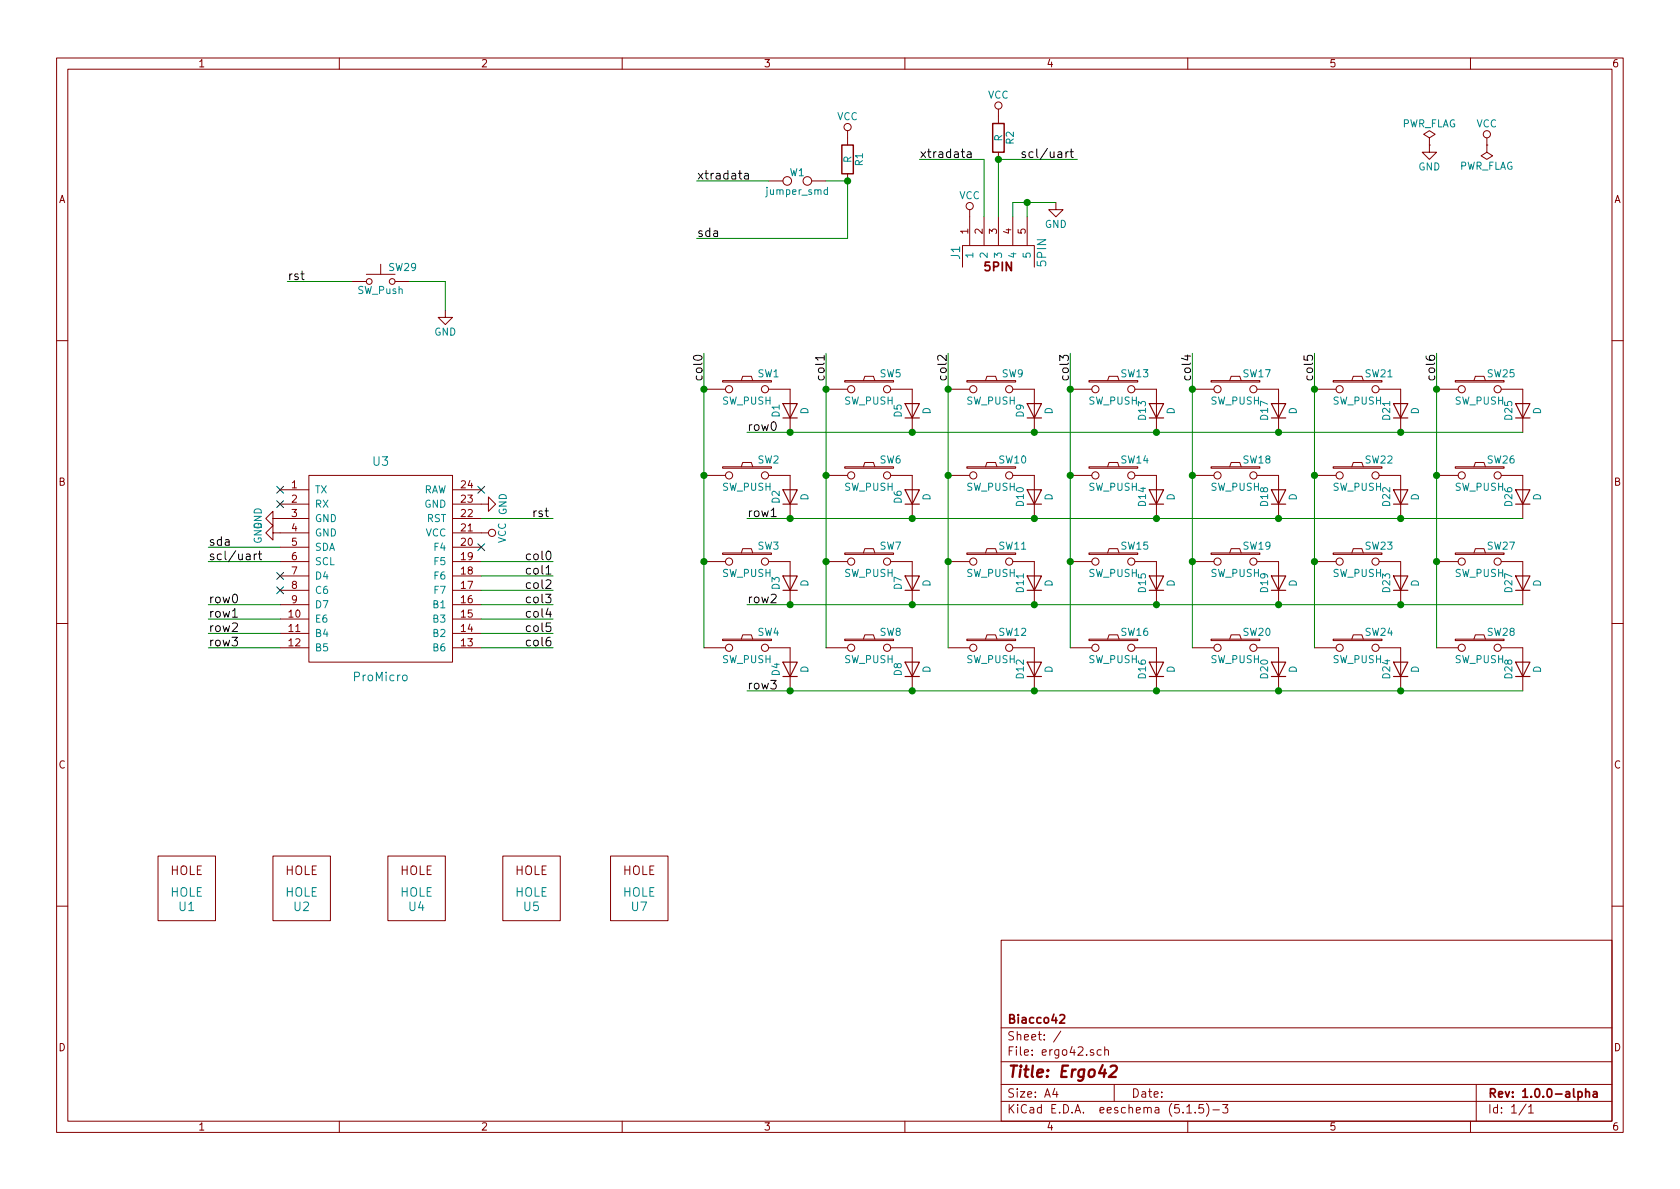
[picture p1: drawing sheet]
<svg xmlns="http://www.w3.org/2000/svg" width="297mm" height="210mm" viewBox="0 0 297 210" stroke-linecap="round" stroke-linejoin="round" font-family="sans-serif">
<g fill="none" stroke="#840000" stroke-width=".18">
<path d="M10 10.3h277v189.9h-277zM12 12.2h273v186.1h-273zM60 10.3v1.9M110 10.3v1.9M160 10.3v1.9M176.5 19.3v2.5M210 10.3v1.9M260 10.3v1.9M135.9 32h2.5M143.5 32h2.5M149.9 23.1v2.5M149.9 30.7v1.3"/>
<path d="M171.4 37.1v6.3M174 38.3v5.1M176.5 26.9v1.3M176.5 38.3v5.1M179.1 38.3v5.1M181.6 38.3v5.1M186.7 35.8v1.3h1.3l-1.3 1.2-1.3-1.2h1.3M252.7 25.6v1.3h1.3l-1.3 1.3-1.2-1.3h1.2M252.7 24.4l1-.7-1-.6-1 .6 1 .7v1.2M252.7 25.6h.1M262.9 25.6v1.3l1 .7-1 .6-1-.6 1-.7M262.9 25.6h.1"/>
<path d="M262.9 24.4v1.2M62.2 49.8h2.6M64.8 48.5h5M67.3 46.7v1.8M69.8 49.8h2.6M78.7 54.9v1.2h1.3l-1.3 1.3-1.2-1.3h1.2M170.2 47.2v-3.8h12.7v3.8M10 60.2h2M124.5 68.8h3.8M127.8 67.3h8.6v.3h-8.6zM131.1 67.3l.2-.8h1.5l.3 .8M135.9 68.8h3.8v7.6"/>
<path d="M146 68.8h3.9M149.4 67.3h8.6v.3h-8.6zM152.7 67.3l.2-.8h1.5l.3 .8M157.5 68.8h3.8v7.6M167.6 68.8h3.8M170.9 67.3h8.7v.3h-8.7zM174.2 67.3l.3-.8h1.5l.3 .8M179.1 68.8h3.8v7.6M189.2 68.8h3.8M192.5 67.3h8.7v.3h-8.7zM195.8 67.3l.3-.8h1.5l.3 .8M200.7 68.8h3.8v7.6"/>
<path d="M210.8 68.8h3.8M214.1 67.3h8.7v.3h-8.7zM217.4 67.3l.3-.8h1.5l.3 .8M222.2 68.8h3.9v7.6M232.4 68.8h3.8M235.7 67.3h8.6v.3h-8.6zM239 67.3l.3-.8h1.5l.2 .8M243.8 68.8h3.8v7.6M254 68.8h3.8M257.3 67.3h8.6v.3h-8.6zM260.6 67.3l.3-.8h1.5l.2 .8M265.4 68.8h3.8v7.6"/>
<path d="M285 60.2h2M48.3 91.7v-1.3l-1.3 1.3 1.3 1.3v-1.3h6.3M48.3 94.2v-1.2l-1.3 1.2 1.3 1.3v-1.3h6.3M49.5 99.3h5.1M49.5 86.6h5.1M49.5 89.1h5.1M49.5 96.8h5.1M54.6 84.1h25.4v33h-25.4zM80 89.1h6.4v-1.2l1.2 1.2-1.2 1.3v-1.3M80 99.3h5.1M80 86.6h5.1M80 91.7h5.1"/>
<path d="M80 94.2h6.4M80 96.8h5.1M124.5 99.3h3.8M124.5 84.1h3.8M127.8 97.8h8.6v.2h-8.6zM127.8 82.5h8.6v.3h-8.6zM131.1 97.8l.2-.8h1.5l.3 .8M131.1 82.5l.2-.7h1.5l.3 .7M135.9 99.3h3.8v7.6M135.9 84.1h3.8v7.6M146 99.3h3.9M146 84.1h3.9"/>
<path d="M149.4 82.5h8.6v.3h-8.6zM149.4 97.8h8.6v.2h-8.6zM152.7 82.5l.2-.7h1.5l.3 .7M152.7 97.8l.2-.8h1.5l.3 .8M157.5 99.3h3.8v7.6M157.5 84.1h3.8v7.6M167.6 99.3h3.8M167.6 84.1h3.8M170.9 82.5h8.7v.3h-8.7zM170.9 97.8h8.7v.2h-8.7zM174.2 82.5l.3-.7h1.5l.3 .7M174.2 97.8l.3-.8h1.5l.3 .8"/>
<path d="M179.1 99.3h3.8v7.6M179.1 84.1h3.8v7.6M189.2 99.3h3.8M189.2 84.1h3.8M192.5 97.8h8.7v.2h-8.7zM192.5 82.5h8.7v.3h-8.7zM195.8 97.8l.3-.8h1.5l.3 .8M195.8 82.5l.3-.7h1.5l.3 .7M200.7 99.3h3.8v7.6M200.7 84.1h3.8v7.6M210.8 99.3h3.8M210.8 84.1h3.8"/>
<path d="M214.1 82.5h8.7v.3h-8.7zM214.1 97.8h8.7v.2h-8.7zM217.4 82.5l.3-.7h1.5l.3 .7M217.4 97.8l.3-.8h1.5l.3 .8M222.2 99.3h3.9v7.6M222.2 84.1h3.9v7.6M232.4 99.3h3.8M232.4 84.1h3.8M235.7 82.5h8.6v.3h-8.6zM235.7 97.8h8.6v.2h-8.6zM239 82.5l.3-.7h1.5l.2 .7M239 97.8l.3-.8h1.5l.2 .8"/>
<path d="M243.8 99.3h3.8v7.6M243.8 84.1h3.8v7.6M254 99.3h3.8M254 84.1h3.8M257.3 82.5h8.6v.3h-8.6zM257.3 97.8h8.6v.2h-8.6zM260.6 82.5l.3-.7h1.5l.2 .7M260.6 97.8l.3-.8h1.5l.2 .8M265.4 99.3h3.8v7.6M265.4 84.1h3.8v7.6M10 110.3h2M49.5 114.5h5.1"/>
<path d="M49.5 101.8h5.1M49.5 104.4h5.1M49.5 106.9h5.1M49.5 109.5h5.1M49.5 112h5.1M80 114.5h5.1M80 101.8h5.1M80 104.4h5.1M80 106.9h5.1M80 109.5h5.1M80 112h5.1M124.5 114.5h3.8"/>
<path d="M127.8 113h8.6v.3h-8.6zM131.1 113l.2-.7h1.5l.3 .7M135.9 114.5h3.8v7.7M146 114.5h3.9M149.4 113h8.6v.3h-8.6zM152.7 113l.2-.7h1.5l.3 .7M157.5 114.5h3.8v7.7M167.6 114.5h3.8M170.9 113h8.7v.3h-8.7zM174.2 113l.3-.7h1.5l.3 .7M179.1 114.5h3.8v7.7M189.2 114.5h3.8"/>
<path d="M192.5 113h8.7v.3h-8.7zM195.8 113l.3-.7h1.5l.3 .7M200.7 114.5h3.8v7.7M210.8 114.5h3.8M214.1 113h8.7v.3h-8.7zM217.4 113l.3-.7h1.5l.3 .7M222.2 114.5h3.9v7.7M232.4 114.5h3.8M235.7 113h8.6v.3h-8.6zM239 113l.3-.7h1.5l.2 .7M243.8 114.5h3.8v7.7M254 114.5h3.8"/>
<path d="M257.3 113h8.6v.3h-8.6zM260.6 113l.3-.7h1.5l.2 .7M265.4 114.5h3.8v7.7M285 110.3h2M27.9 151.4h10.2v11.4h-10.2zM48.3 151.4h10.1v11.4h-10.1zM68.6 151.4h10.1v11.4h-10.1zM88.9 151.4h10.2v11.4h-10.2zM107.9 151.4h10.2v11.4h-10.2zM10 160.2h2M177 166.3h108v32h-108zM285 160.2h2"/>
<path d="M60 198.3v1.9M110 198.3v1.9M160 198.3v1.9M177 194.8h108M177 191.8h108M177 187.8h108M177 181.8h108M186.5 192.5l-.4 1h1M186.8 193v1M187.6 182.3l-1.3 2M194.7 185.7l-.4-.1-.3 .3 .1 .6 .2 .1 .4-.1M195.3 185.7h.1a.37 .37 0 0 1 .6 .1v.8"/>
<path d="M195.3 185.1v1.5M197 191.8v3M209.8 195.8l.5-.5v1.5M209.8 196.8h.9M210 198.3v1.9M211.3 196.7v.1M212.8 195.3h-.8v.7l.2-.1 .5 .1 .1 .2v.5l-.3 .1-.5-.1M213.3 195.1a1.71 1.71 0 0 1 0 2.3M214.5 196.3h1.1M216.2 195.3h.9l-.5 .6 .4 .1v.7l-.2 .1-.6-.1M260 198.3v1.9M261 191.8v6.5"/>
<path d="M269.8 195.2l-1.2 2M270.3 195.8l.4-.5v1.5M270.3 196.8h.8"/>
<circle cx="176.5" cy="18.7" r=".63"/>
<circle cx="139.2" cy="32" r=".76"/>
<circle cx="142.7" cy="32" r=".76"/>
<circle cx="149.9" cy="22.5" r=".63"/>
<circle cx="171.4" cy="36.4" r=".63"/>
<circle cx="262.9" cy="23.7" r=".63"/>
<circle cx="65.3" cy="49.8" r=".51"/>
<circle cx="69.3" cy="49.8" r=".51"/>
<circle cx="128.9" cy="68.8" r=".63"/>
<circle cx="135.3" cy="68.8" r=".63"/>
<circle cx="150.5" cy="68.8" r=".63"/>
<circle cx="156.8" cy="68.8" r=".63"/>
<circle cx="172.1" cy="68.8" r=".63"/>
<circle cx="178.4" cy="68.8" r=".63"/>
<circle cx="193.7" cy="68.8" r=".63"/>
<circle cx="200" cy="68.8" r=".63"/>
<circle cx="215.3" cy="68.8" r=".63"/>
<circle cx="221.6" cy="68.8" r=".63"/>
<circle cx="236.9" cy="68.8" r=".63"/>
<circle cx="243.2" cy="68.8" r=".63"/>
<circle cx="258.4" cy="68.8" r=".63"/>
<circle cx="264.8" cy="68.8" r=".63"/>
<circle cx="87" cy="94.2" r=".63"/>
<circle cx="128.9" cy="99.3" r=".63"/>
<circle cx="128.9" cy="84.1" r=".63"/>
<circle cx="135.3" cy="84.1" r=".63"/>
<circle cx="135.3" cy="99.3" r=".63"/>
<circle cx="150.5" cy="84.1" r=".63"/>
<circle cx="150.5" cy="99.3" r=".63"/>
<circle cx="156.8" cy="99.3" r=".63"/>
<circle cx="156.8" cy="84.1" r=".63"/>
<circle cx="172.1" cy="84.1" r=".63"/>
<circle cx="172.1" cy="99.3" r=".63"/>
<circle cx="178.4" cy="84.1" r=".63"/>
<circle cx="178.4" cy="99.3" r=".63"/>
<circle cx="193.7" cy="99.3" r=".63"/>
<circle cx="193.7" cy="84.1" r=".63"/>
<circle cx="200" cy="99.3" r=".63"/>
<circle cx="200" cy="84.1" r=".63"/>
<circle cx="215.3" cy="99.3" r=".63"/>
<circle cx="215.3" cy="84.1" r=".63"/>
<circle cx="221.6" cy="84.1" r=".63"/>
<circle cx="221.6" cy="99.3" r=".63"/>
<circle cx="236.9" cy="99.3" r=".63"/>
<circle cx="236.9" cy="84.1" r=".63"/>
<circle cx="243.2" cy="84.1" r=".63"/>
<circle cx="243.2" cy="99.3" r=".63"/>
<circle cx="258.4" cy="84.1" r=".63"/>
<circle cx="258.4" cy="99.3" r=".63"/>
<circle cx="264.8" cy="99.3" r=".63"/>
<circle cx="264.8" cy="84.1" r=".63"/>
<circle cx="128.9" cy="114.5" r=".63"/>
<circle cx="135.3" cy="114.5" r=".63"/>
<circle cx="150.5" cy="114.5" r=".63"/>
<circle cx="156.8" cy="114.5" r=".63"/>
<circle cx="172.1" cy="114.5" r=".63"/>
<circle cx="178.4" cy="114.5" r=".63"/>
<circle cx="193.7" cy="114.5" r=".63"/>
<circle cx="200" cy="114.5" r=".63"/>
<circle cx="215.3" cy="114.5" r=".63"/>
<circle cx="221.6" cy="114.5" r=".63"/>
<circle cx="236.9" cy="114.5" r=".63"/>
<circle cx="243.2" cy="114.5" r=".63"/>
<circle cx="258.4" cy="114.5" r=".63"/>
<circle cx="264.8" cy="114.5" r=".63"/>
</g>
<path d="M187.4 179.6l.2-.2h.4l.2 .2v.3v.2l-.9 .8h.9M279 193.1l.5-.1 .2 .3v.6l-.2 .1-.5-.1M280.4 193.2v-.1a.37 .37 0 0 1 .6 .1v.8M280.4 192.5v1.5M281.7 193.1h.6l.1 .9M282.4 193.4l-.5 .1a.29 .29 0 0 0-.2 .2 .29 .29 0 0 0 .2 .3l.5-.1" fill="none" stroke="#840000" stroke-width=".3"/>
<path d="M196.4 188.6l.3-.2h.5l.2 .2 .1 .4-.2 .3-1.3 1.1h1.3" fill="none" stroke="#840000" stroke-width=".41"/>
<g fill="none" stroke="#840000" stroke-width=".2">
<path d="M138.4 71.4h2.6l-1.3 2.5zM138.4 73.9h2.6M160 71.4h2.6l-1.3 2.5zM160 73.9h2.6M181.6 71.4h2.5l-1.2 2.5zM181.6 73.9h2.5M203.2 71.4h2.5l-1.2 2.5zM203.2 73.9h2.5M224.8 71.4h2.5l-1.2 2.5zM224.8 73.9h2.5M246.4 71.4h2.5l-1.3 2.5zM246.4 73.9h2.5"/>
<path d="M268 71.4h2.5l-1.3 2.5zM268 73.9h2.5M138.4 86.6h2.6l-1.3 2.5zM138.4 89.1h2.6M160 86.6h2.6l-1.3 2.5zM160 89.1h2.6M181.6 86.6h2.5l-1.2 2.5zM181.6 89.1h2.5M203.2 86.6h2.5l-1.2 2.5zM203.2 89.1h2.5M224.8 86.6h2.5l-1.2 2.5zM224.8 89.1h2.5"/>
<path d="M246.4 86.6h2.5l-1.3 2.5zM246.4 89.1h2.5M268 86.6h2.5l-1.3 2.5zM268 89.1h2.5M138.4 101.8h2.6l-1.3 2.6zM138.4 117.1h2.6l-1.3 2.5zM138.4 104.4h2.6M138.4 119.6h2.6M160 117.1h2.6l-1.3 2.5zM160 101.8h2.6l-1.3 2.6zM160 104.4h2.6M160 119.6h2.6"/>
<path d="M181.6 117.1h2.5l-1.2 2.5zM181.6 101.8h2.5l-1.2 2.6zM181.6 104.4h2.5M181.6 119.6h2.5M203.2 117.1h2.5l-1.2 2.5zM203.2 101.8h2.5l-1.2 2.6zM203.2 104.4h2.5M203.2 119.6h2.5M224.8 117.1h2.5l-1.2 2.5zM224.8 101.8h2.5l-1.2 2.6zM224.8 104.4h2.5M224.8 119.6h2.5"/>
<path d="M246.4 117.1h2.5l-1.3 2.5zM246.4 101.8h2.5l-1.3 2.6zM246.4 104.4h2.5M246.4 119.6h2.5M268 117.1h2.5l-1.3 2.5zM268 101.8h2.5l-1.3 2.6zM268 104.4h2.5M268 119.6h2.5"/>
</g>
<path d="M146.3 33.6l-.4-.1-.2 .3 .1 .5h.5M146.3 33.1v1.3M44.9 93.8h1.3l-1.3 .8h1.3M45 95.2a.59 .59 0 0 0 .6 .7 .59 .59 0 0 0 .6-.7l-.5-.1v.3M71.2 119.5l.3-.1 .4 .1 .1 .6-.2 .2-.3 .1-.3-.2z" fill="none" stroke="#008484" stroke-width=".18"/>
<path d="M148.8 25.6h2.1v5.1h-2.1zM175.5 21.8h2v5.1h-2z" fill="none" stroke="#840000" stroke-width=".25"/>
<g fill="none" stroke="#008400" stroke-width=".18">
<path d="M123.2 32h12.7M146 32h3.9v10.2h-26.7M162.6 28.2h11.4v10.1M181.6 35.8v2.5M186.7 35.8h-7.6v2.5M190.5 28.2h-14v10.1M50.8 49.8h11.4M72.4 49.8h6.3v5.1M124.5 62.5v52M132.1 76.4h137.1M146 62.5v52M167.6 62.5v52"/>
<path d="M189.2 62.5v52M210.8 62.5v52M232.4 62.5v52M254 62.5v52M36.8 99.3h12.7M36.8 96.8h12.7M85.1 91.7h12.7M85.1 99.3h12.7M132.1 91.7h137.1M36.8 106.9h12.7M36.8 109.5h12.7M36.8 112h12.7"/>
<path d="M36.8 114.5h12.7M85.1 106.9h12.7M85.1 101.8h12.7M85.1 104.4h12.7M85.1 109.5h12.7M85.1 112h12.7M85.1 114.5h12.7M132.1 106.9h137.1M132.1 122.2h137.1"/>
</g>
<g fill="none" stroke="#000" stroke-width=".18">
<path d="M131.7 30.7h.6v1M132.3 31l-.5 .1a.3 .3 0 0 0-.2 .3 .3 .3 0 0 0 .2 .3l.5-.1M171 26.9h.6l.1 1M171.7 27.2l-.5 .1a.3 .3 0 0 0-.2 .3 .3 .3 0 0 0 .2 .3l.5-.1M188.5 26.8v1.1M188.9 26.8l-.3 .1-.1 .2M189.2 26.8h.6M189.4 26.3v1.3l.4 .3M122.7 63a.86 .86 0 0 1 1.4 .3 .97 .97 0 0 1-1.5 0zM145.7 63.3h-1.5l.4 .4M145.7 62.8v.9M167.3 62.8v1l-1.1-1-.3 .1-.1 .2 .1 .6"/>
<path d="M187.4 63.8v-1l.6 .5v-.3l.2-.2 .6 .2 .1 .5-.2 .3M209.5 63h1M210 62.8v.9l-1.1-.4M230.6 62.9v.7l.7 .1-.2-.2 .1-.5 .2-.2 .5 .1 .2 .2v.4l-.2 .2M252.1 63a.6 .6 0 0 0 .7 .7l.7-.1 .2-.2-.1-.4-.2-.2-.6 .2-.1 .4 .3 .3M45 98v1M45.4 98h-.3l-.1 .2M45.7 98h.6M45.9 97.5v1.2l.4 .3M96.7 97.6l.4-.1a.97 .97 0 0 1 0 1.5 .84 .84 0 0 1-.4-1.4zM136.3 91.4h.9M41.1 109.1h.9"/>
<path d="M96.5 105.1h.9l-.5 .6 .5 .1v.6l-.3 .2h-.4l-.2-.2M96.5 102.7l.6-.2 .3 .2v.3v.2l-.9 .9h.9M96.5 100.4l.5-.4v1.5M96.5 101.5h.9M96.9 107.5l-.4 1.1h1M97.3 112.7a.62 .62 0 0 0-.8 .6l.1 .8a.48 .48 0 0 0 .8 0v-.5l-.1-.3h-.4l-.4 .3M97.3 108.1v1M97.4 110.2h-.8l-.1 .7 .3-.2 .5 .1 .1 .2v.5l-.3 .2h-.3l-.3-.2"/>
</g>
<g fill="#008400" stroke="#008400" stroke-width=".25">
<circle cx="161.3" cy="106.9" r=".51"/>
<circle cx="161.3" cy="76.4" r=".51"/>
<circle cx="139.7" cy="91.7" r=".51"/>
<circle cx="139.7" cy="106.9" r=".51"/>
<circle cx="210.8" cy="68.8" r=".51"/>
<circle cx="182.9" cy="106.9" r=".51"/>
<circle cx="204.5" cy="106.9" r=".51"/>
<circle cx="226.1" cy="106.9" r=".51"/>
<circle cx="254" cy="68.8" r=".51"/>
<circle cx="232.4" cy="68.8" r=".51"/>
<circle cx="167.6" cy="99.3" r=".51"/>
<circle cx="182.9" cy="76.4" r=".51"/>
<circle cx="204.5" cy="76.4" r=".51"/>
<circle cx="226.1" cy="76.4" r=".51"/>
<circle cx="247.7" cy="76.4" r=".51"/>
<circle cx="161.3" cy="91.7" r=".51"/>
<circle cx="182.9" cy="91.7" r=".51"/>
<circle cx="204.5" cy="91.7" r=".51"/>
<circle cx="226.1" cy="91.7" r=".51"/>
<circle cx="247.7" cy="91.7" r=".51"/>
<circle cx="181.6" cy="35.8" r=".51"/>
<circle cx="176.5" cy="28.2" r=".51"/>
<circle cx="124.5" cy="68.8" r=".51"/>
<circle cx="139.7" cy="76.4" r=".51"/>
<circle cx="167.6" cy="68.8" r=".51"/>
<circle cx="146.1" cy="99.3" r=".51"/>
<circle cx="189.2" cy="99.3" r=".51"/>
<circle cx="210.8" cy="99.3" r=".51"/>
<circle cx="232.4" cy="99.3" r=".51"/>
<circle cx="254" cy="99.3" r=".51"/>
<circle cx="124.5" cy="99.3" r=".51"/>
<circle cx="124.5" cy="84.1" r=".51"/>
<circle cx="146.1" cy="84.1" r=".51"/>
<circle cx="167.6" cy="84.1" r=".51"/>
<circle cx="189.2" cy="84.1" r=".51"/>
<circle cx="210.8" cy="84.1" r=".51"/>
<circle cx="232.4" cy="84.1" r=".51"/>
<circle cx="254" cy="84.1" r=".51"/>
<circle cx="149.9" cy="32" r=".51"/>
<circle cx="139.7" cy="122.2" r=".51"/>
<circle cx="161.3" cy="122.2" r=".51"/>
<circle cx="182.9" cy="122.2" r=".51"/>
<circle cx="204.5" cy="122.2" r=".51"/>
<circle cx="226.1" cy="122.2" r=".51"/>
<circle cx="247.7" cy="122.2" r=".51"/>
<circle cx="247.7" cy="106.9" r=".51"/>
<circle cx="146.1" cy="68.8" r=".51"/>
<circle cx="189.2" cy="68.8" r=".51"/>
</g>
<path d="M48.9 88.5l1.2 1.3M48.9 86l1.2 1.2M50.1 88.5l-1.2 1.3M50.1 86l-1.2 1.2M84.5 96.2l1.2 1.2M84.5 86l1.2 1.2M85.7 96.2l-1.2 1.2M85.7 86l-1.2 1.2M48.9 101.2l1.2 1.3M48.9 103.8l1.2 1.2M50.1 101.2l-1.2 1.3M50.1 103.8l-1.2 1.2" fill="none" stroke="#000084" stroke-width=".18"/>
<text font-size="2.8" fill="#840000" x="178" y="190.5">Title: Ergo42</text>
<g font-size="2.1">
<text x="162.6" y="27.9">xtradata</text>
<text x="180.3" y="27.9">scl/uart</text>
<text x="123.2" y="31.7">xtradata</text>
<text x="123.2" y="41.9">sda</text>
<text x="50.8" y="49.5">rst</text>
<text x="124.2" y="67.6" transform="rotate(-90 124.2 67.6)">col0</text>
<text x="145.8" y="67.6" transform="rotate(-90 145.8 67.6)">col1</text>
<text x="167.4" y="67.6" transform="rotate(-90 167.4 67.6)">col2</text>
<text x="189" y="67.6" transform="rotate(-90 189 67.6)">col3</text>
<text x="210.6" y="67.6" transform="rotate(-90 210.6 67.6)">col4</text>
<text x="232.2" y="67.6" transform="rotate(-90 232.2 67.6)">col5</text>
<text x="253.7" y="67.6" transform="rotate(-90 253.7 67.6)">col6</text>
<text x="132.1" y="76.2">row0</text>
<text x="94" y="91.4">rst</text>
<text x="132.1" y="91.4">row1</text>
<text x="36.8" y="96.5">sda</text>
<text x="36.8" y="99.1">scl/uart</text>
<text x="92.7" y="99.1">col0</text>
<text x="92.7" y="101.6">col1</text>
<text x="36.8" y="106.7">row0</text>
<text x="92.7" y="104.1">col2</text>
<text x="92.7" y="106.7">col3</text>
<text x="132.1" y="106.7">row2</text>
<text x="36.8" y="109.2">row1</text>
<text x="36.8" y="111.8">row2</text>
<text x="92.7" y="111.8">col5</text>
<text x="92.7" y="109.2">col4</text>
<text x="36.8" y="114.3">row3</text>
<text x="92.7" y="114.3">col6</text>
<text x="132.1" y="121.9">row3</text>
</g>
<g font-size="2.1" fill="#008484">
<text x="169.7" y="45.8" transform="rotate(-90 169.7 45.8)">J1</text>
<text x="185" y="47" transform="rotate(-90 185 47)">5PIN</text>
<text x="66" y="82.4">U3</text>
<text x="62.7" y="120.5">ProMicro</text>
<text x="30.1" y="158.6">HOLE</text>
<text x="31.7" y="161.1">U1</text>
<text x="50.4" y="158.6">HOLE</text>
<text x="52" y="161.1">U2</text>
<text x="70.7" y="158.6">HOLE</text>
<text x="72.3" y="161.1">U4</text>
<text x="91" y="158.6">HOLE</text>
<text x="92.6" y="161.1">U5</text>
<text x="110.1" y="158.6">HOLE</text>
<text x="111.7" y="161.1">U7</text>
</g>
<g font-size="2.1" fill="#840000">
<text x="174.2" y="47.9">5PIN</text>
<text x="30.1" y="154.7">HOLE</text>
<text x="50.4" y="154.7">HOLE</text>
<text x="70.7" y="154.7">HOLE</text>
<text x="91" y="154.7">HOLE</text>
<text x="110.1" y="154.7">HOLE</text>
<text x="178" y="184">Sheet: /</text>
<text x="178" y="181">Biacco42</text>
<text x="178" y="186.7">File: ergo42.sch</text>
<text x="178" y="196.9">KiCad E.D.A. eeschema (5.1.5)-3</text>
<text x="178" y="194.1">Size: A4</text>
<text x="200" y="194.1">Date:</text>
<text x="263" y="194.1">Rev: 1.0.0-alpha</text>
<text x="263" y="196.9">Id: 1/1</text>
</g>
<g font-size="1.8" fill="#840000">
<text x="35" y="11.9">1</text>
<text x="85" y="11.9">2</text>
<text x="135" y="11.9">3</text>
<text x="185" y="11.9">4</text>
<text x="235" y="11.9">5</text>
<text x="285" y="11.9">6</text>
<text x="10.4" y="35.9">A</text>
<text x="285.4" y="35.9">A</text>
<text x="171.2" y="41.4" transform="rotate(-90 171.2 41.4)">1</text>
<text x="173.7" y="41.4" transform="rotate(-90 173.7 41.4)">2</text>
<text x="176.3" y="41.4" transform="rotate(-90 176.3 41.4)">3</text>
<text x="178.8" y="41.4" transform="rotate(-90 178.8 41.4)">4</text>
<text x="181.4" y="41.4" transform="rotate(-90 181.4 41.4)">5</text>
<text x="10.4" y="85.9">B</text>
<text x="51.6" y="86.4">1</text>
<text x="51.6" y="88.9">2</text>
<text x="81.6" y="88.9">23</text>
<text x="81.6" y="86.4">24</text>
<text x="285.4" y="85.9">B</text>
<text x="51.6" y="91.4">3</text>
<text x="51.6" y="94">4</text>
<text x="81.6" y="94">21</text>
<text x="81.6" y="91.4">22</text>
<text x="51.6" y="96.5">5</text>
<text x="51.6" y="99.1">6</text>
<text x="51.6" y="101.6">7</text>
<text x="81.6" y="96.5">20</text>
<text x="81.6" y="101.6">18</text>
<text x="81.6" y="99.1">19</text>
<text x="51.6" y="104.1">8</text>
<text x="51.6" y="106.7">9</text>
<text x="81.6" y="106.7">16</text>
<text x="81.6" y="104.1">17</text>
<text x="51.1" y="109.2">10</text>
<text x="51.1" y="111.8">11</text>
<text x="81.6" y="111.8">14</text>
<text x="81.6" y="109.2">15</text>
<text x="51.1" y="114.3">12</text>
<text x="81.6" y="114.3">13</text>
<text x="10.4" y="135.9">C</text>
<text x="285.4" y="135.9">C</text>
<text x="10.4" y="185.9">D</text>
<text x="285.4" y="185.9">D</text>
<text x="35" y="199.9">1</text>
<text x="85" y="199.9">2</text>
<text x="135" y="199.9">3</text>
<text x="185" y="199.9">4</text>
<text x="235" y="199.9">5</text>
<text x="285" y="199.9">6</text>
</g>
<g font-size="1.8" fill="#008484">
<text x="174.7" y="17.4">VCC</text>
<text x="148" y="21.3">VCC</text>
<text x="247.8" y="22.5">PWR_FLAG</text>
<text x="261" y="22.5">VCC</text>
<text x="150.5" y="28.8" transform="rotate(-90 150.5 28.8)">R</text>
<text x="152.6" y="29.3" transform="rotate(-90 152.6 29.3)">R1</text>
<text x="177.2" y="25" transform="rotate(-90 177.2 25)">R</text>
<text x="179.2" y="25.5" transform="rotate(-90 179.2 25.5)">R2</text>
<text x="135.7" y="34.5">jumper_smd</text>
<text x="139.6" y="31.2">W1</text>
<text x="169.6" y="35.2">VCC</text>
<text x="250.8" y="30.1">GND</text>
<text x="257.9" y="30">PWR_FLAG</text>
<text x="184.7" y="40.3">GND</text>
<text x="68.8" y="47.9">SW29</text>
<text x="172.1" y="45.4" transform="rotate(-90 172.1 45.4)">1</text>
<text x="174.6" y="45.4" transform="rotate(-90 174.6 45.4)">2</text>
<text x="177.2" y="45.4" transform="rotate(-90 177.2 45.4)">3</text>
<text x="179.7" y="45.4" transform="rotate(-90 179.7 45.4)">4</text>
<text x="182.2" y="45.4" transform="rotate(-90 182.2 45.4)">5</text>
<text x="63.2" y="52">SW_Push</text>
<text x="76.8" y="59.4">GND</text>
<text x="127.7" y="71.5">SW_PUSH</text>
<text x="134" y="66.7">SW1</text>
<text x="149.3" y="71.5">SW_PUSH</text>
<text x="155.6" y="66.7">SW5</text>
<text x="170.9" y="71.5">SW_PUSH</text>
<text x="177.2" y="66.7">SW9</text>
<text x="192.5" y="71.5">SW_PUSH</text>
<text x="198.2" y="66.7">SW13</text>
<text x="214.1" y="71.5">SW_PUSH</text>
<text x="219.8" y="66.7">SW17</text>
<text x="235.7" y="71.5">SW_PUSH</text>
<text x="241.4" y="66.7">SW21</text>
<text x="257.3" y="71.5">SW_PUSH</text>
<text x="263" y="66.7">SW25</text>
<text x="137.8" y="73.8" transform="rotate(-90 137.8 73.8)">D1</text>
<text x="142.9" y="73.3" transform="rotate(-90 142.9 73.3)">D</text>
<text x="159.4" y="73.8" transform="rotate(-90 159.4 73.8)">D5</text>
<text x="164.5" y="73.3" transform="rotate(-90 164.5 73.3)">D</text>
<text x="181" y="73.8" transform="rotate(-90 181 73.8)">D9</text>
<text x="186.1" y="73.3" transform="rotate(-90 186.1 73.3)">D</text>
<text x="202.6" y="74.2" transform="rotate(-90 202.6 74.2)">D13</text>
<text x="207.7" y="73.3" transform="rotate(-90 207.7 73.3)">D</text>
<text x="224.2" y="74.2" transform="rotate(-90 224.2 74.2)">D17</text>
<text x="229.3" y="73.3" transform="rotate(-90 229.3 73.3)">D</text>
<text x="245.8" y="74.2" transform="rotate(-90 245.8 74.2)">D21</text>
<text x="250.9" y="73.3" transform="rotate(-90 250.9 73.3)">D</text>
<text x="267.4" y="74.2" transform="rotate(-90 267.4 74.2)">D25</text>
<text x="272.5" y="73.3" transform="rotate(-90 272.5 73.3)">D</text>
<text x="134" y="82">SW2</text>
<text x="155.6" y="82">SW6</text>
<text x="176.7" y="82">SW10</text>
<text x="198.2" y="82">SW14</text>
<text x="219.8" y="82">SW18</text>
<text x="241.4" y="82">SW22</text>
<text x="263" y="82">SW26</text>
<text x="55.6" y="87.2">TX</text>
<text x="55.6" y="89.8">RX</text>
<text x="74.8" y="87.2">RAW</text>
<text x="75.1" y="89.8">GND</text>
<text x="127.7" y="86.8">SW_PUSH</text>
<text x="137.8" y="89" transform="rotate(-90 137.8 89)">D2</text>
<text x="142.9" y="88.5" transform="rotate(-90 142.9 88.5)">D</text>
<text x="149.3" y="86.8">SW_PUSH</text>
<text x="159.4" y="89" transform="rotate(-90 159.4 89)">D6</text>
<text x="164.5" y="88.5" transform="rotate(-90 164.5 88.5)">D</text>
<text x="170.9" y="86.8">SW_PUSH</text>
<text x="181" y="89.5" transform="rotate(-90 181 89.5)">D10</text>
<text x="186.1" y="88.5" transform="rotate(-90 186.1 88.5)">D</text>
<text x="192.5" y="86.8">SW_PUSH</text>
<text x="202.6" y="89.5" transform="rotate(-90 202.6 89.5)">D14</text>
<text x="207.7" y="88.5" transform="rotate(-90 207.7 88.5)">D</text>
<text x="214.1" y="86.8">SW_PUSH</text>
<text x="224.2" y="89.5" transform="rotate(-90 224.2 89.5)">D18</text>
<text x="229.3" y="88.5" transform="rotate(-90 229.3 88.5)">D</text>
<text x="235.7" y="86.8">SW_PUSH</text>
<text x="245.8" y="89.5" transform="rotate(-90 245.8 89.5)">D22</text>
<text x="250.9" y="88.5" transform="rotate(-90 250.9 88.5)">D</text>
<text x="257.3" y="86.8">SW_PUSH</text>
<text x="267.4" y="89.5" transform="rotate(-90 267.4 89.5)">D26</text>
<text x="272.5" y="88.5" transform="rotate(-90 272.5 88.5)">D</text>
<text x="46.3" y="93.6" transform="rotate(-90 46.3 93.6)">GND</text>
<text x="55.6" y="92.3">GND</text>
<text x="55.6" y="94.9">GND</text>
<text x="75.3" y="94.9">VCC</text>
<text x="75.5" y="92.3">RST</text>
<text x="89.6" y="91.1" transform="rotate(-90 89.6 91.1)">GND</text>
<text x="55.6" y="97.4">SDA</text>
<text x="55.6" y="99.9">SCL</text>
<text x="76.9" y="97.4">F4</text>
<text x="76.9" y="99.9">F5</text>
<text x="89.5" y="96.1" transform="rotate(-90 89.5 96.1)">VCC</text>
<text x="134" y="97.2">SW3</text>
<text x="155.6" y="97.2">SW7</text>
<text x="176.7" y="97.2">SW11</text>
<text x="198.2" y="97.2">SW15</text>
<text x="219.8" y="97.2">SW19</text>
<text x="241.4" y="97.2">SW23</text>
<text x="263" y="97.2">SW27</text>
<text x="55.6" y="102.5">D4</text>
<text x="55.6" y="105">C6</text>
<text x="55.6" y="107.6">D7</text>
<text x="76.7" y="107.6">B1</text>
<text x="76.9" y="105">F7</text>
<text x="76.9" y="102.5">F6</text>
<text x="127.7" y="102">SW_PUSH</text>
<text x="137.8" y="104.2" transform="rotate(-90 137.8 104.2)">D3</text>
<text x="142.9" y="103.8" transform="rotate(-90 142.9 103.8)">D</text>
<text x="149.3" y="102">SW_PUSH</text>
<text x="159.4" y="104.2" transform="rotate(-90 159.4 104.2)">D7</text>
<text x="164.5" y="103.8" transform="rotate(-90 164.5 103.8)">D</text>
<text x="170.9" y="102">SW_PUSH</text>
<text x="181" y="104.7" transform="rotate(-90 181 104.7)">D11</text>
<text x="186.1" y="103.8" transform="rotate(-90 186.1 103.8)">D</text>
<text x="192.5" y="102">SW_PUSH</text>
<text x="202.6" y="104.7" transform="rotate(-90 202.6 104.7)">D15</text>
<text x="207.7" y="103.8" transform="rotate(-90 207.7 103.8)">D</text>
<text x="214.1" y="102">SW_PUSH</text>
<text x="224.2" y="104.7" transform="rotate(-90 224.2 104.7)">D19</text>
<text x="229.3" y="103.8" transform="rotate(-90 229.3 103.8)">D</text>
<text x="235.7" y="102">SW_PUSH</text>
<text x="245.8" y="104.7" transform="rotate(-90 245.8 104.7)">D23</text>
<text x="250.9" y="103.8" transform="rotate(-90 250.9 103.8)">D</text>
<text x="257.3" y="102">SW_PUSH</text>
<text x="267.4" y="104.7" transform="rotate(-90 267.4 104.7)">D27</text>
<text x="272.5" y="103.8" transform="rotate(-90 272.5 103.8)">D</text>
<text x="55.6" y="110.1">E6</text>
<text x="55.6" y="112.6">B4</text>
<text x="76.7" y="112.6">B2</text>
<text x="76.7" y="110.1">B3</text>
<text x="134" y="112.4">SW4</text>
<text x="155.6" y="112.4">SW8</text>
<text x="176.7" y="112.4">SW12</text>
<text x="198.2" y="112.4">SW16</text>
<text x="219.8" y="112.4">SW20</text>
<text x="241.4" y="112.4">SW24</text>
<text x="263" y="112.4">SW28</text>
<text x="55.6" y="115.2">B5</text>
<text x="76.7" y="115.2">B6</text>
<text x="127.7" y="117.3">SW_PUSH</text>
<text x="137.8" y="119.5" transform="rotate(-90 137.8 119.5)">D4</text>
<text x="142.9" y="119" transform="rotate(-90 142.9 119)">D</text>
<text x="149.3" y="117.3">SW_PUSH</text>
<text x="159.4" y="119.5" transform="rotate(-90 159.4 119.5)">D8</text>
<text x="164.5" y="119" transform="rotate(-90 164.5 119)">D</text>
<text x="170.9" y="117.3">SW_PUSH</text>
<text x="181" y="120" transform="rotate(-90 181 120)">D12</text>
<text x="186.1" y="119" transform="rotate(-90 186.1 119)">D</text>
<text x="192.5" y="117.3">SW_PUSH</text>
<text x="202.6" y="120" transform="rotate(-90 202.6 120)">D16</text>
<text x="207.7" y="119" transform="rotate(-90 207.7 119)">D</text>
<text x="214.1" y="117.3">SW_PUSH</text>
<text x="224.2" y="120" transform="rotate(-90 224.2 120)">D20</text>
<text x="229.3" y="119" transform="rotate(-90 229.3 119)">D</text>
<text x="235.7" y="117.3">SW_PUSH</text>
<text x="245.8" y="120" transform="rotate(-90 245.8 120)">D24</text>
<text x="250.9" y="119" transform="rotate(-90 250.9 119)">D</text>
<text x="257.3" y="117.3">SW_PUSH</text>
<text x="267.4" y="120" transform="rotate(-90 267.4 120)">D28</text>
<text x="272.5" y="119" transform="rotate(-90 272.5 119)">D</text>
</g>
</svg>
